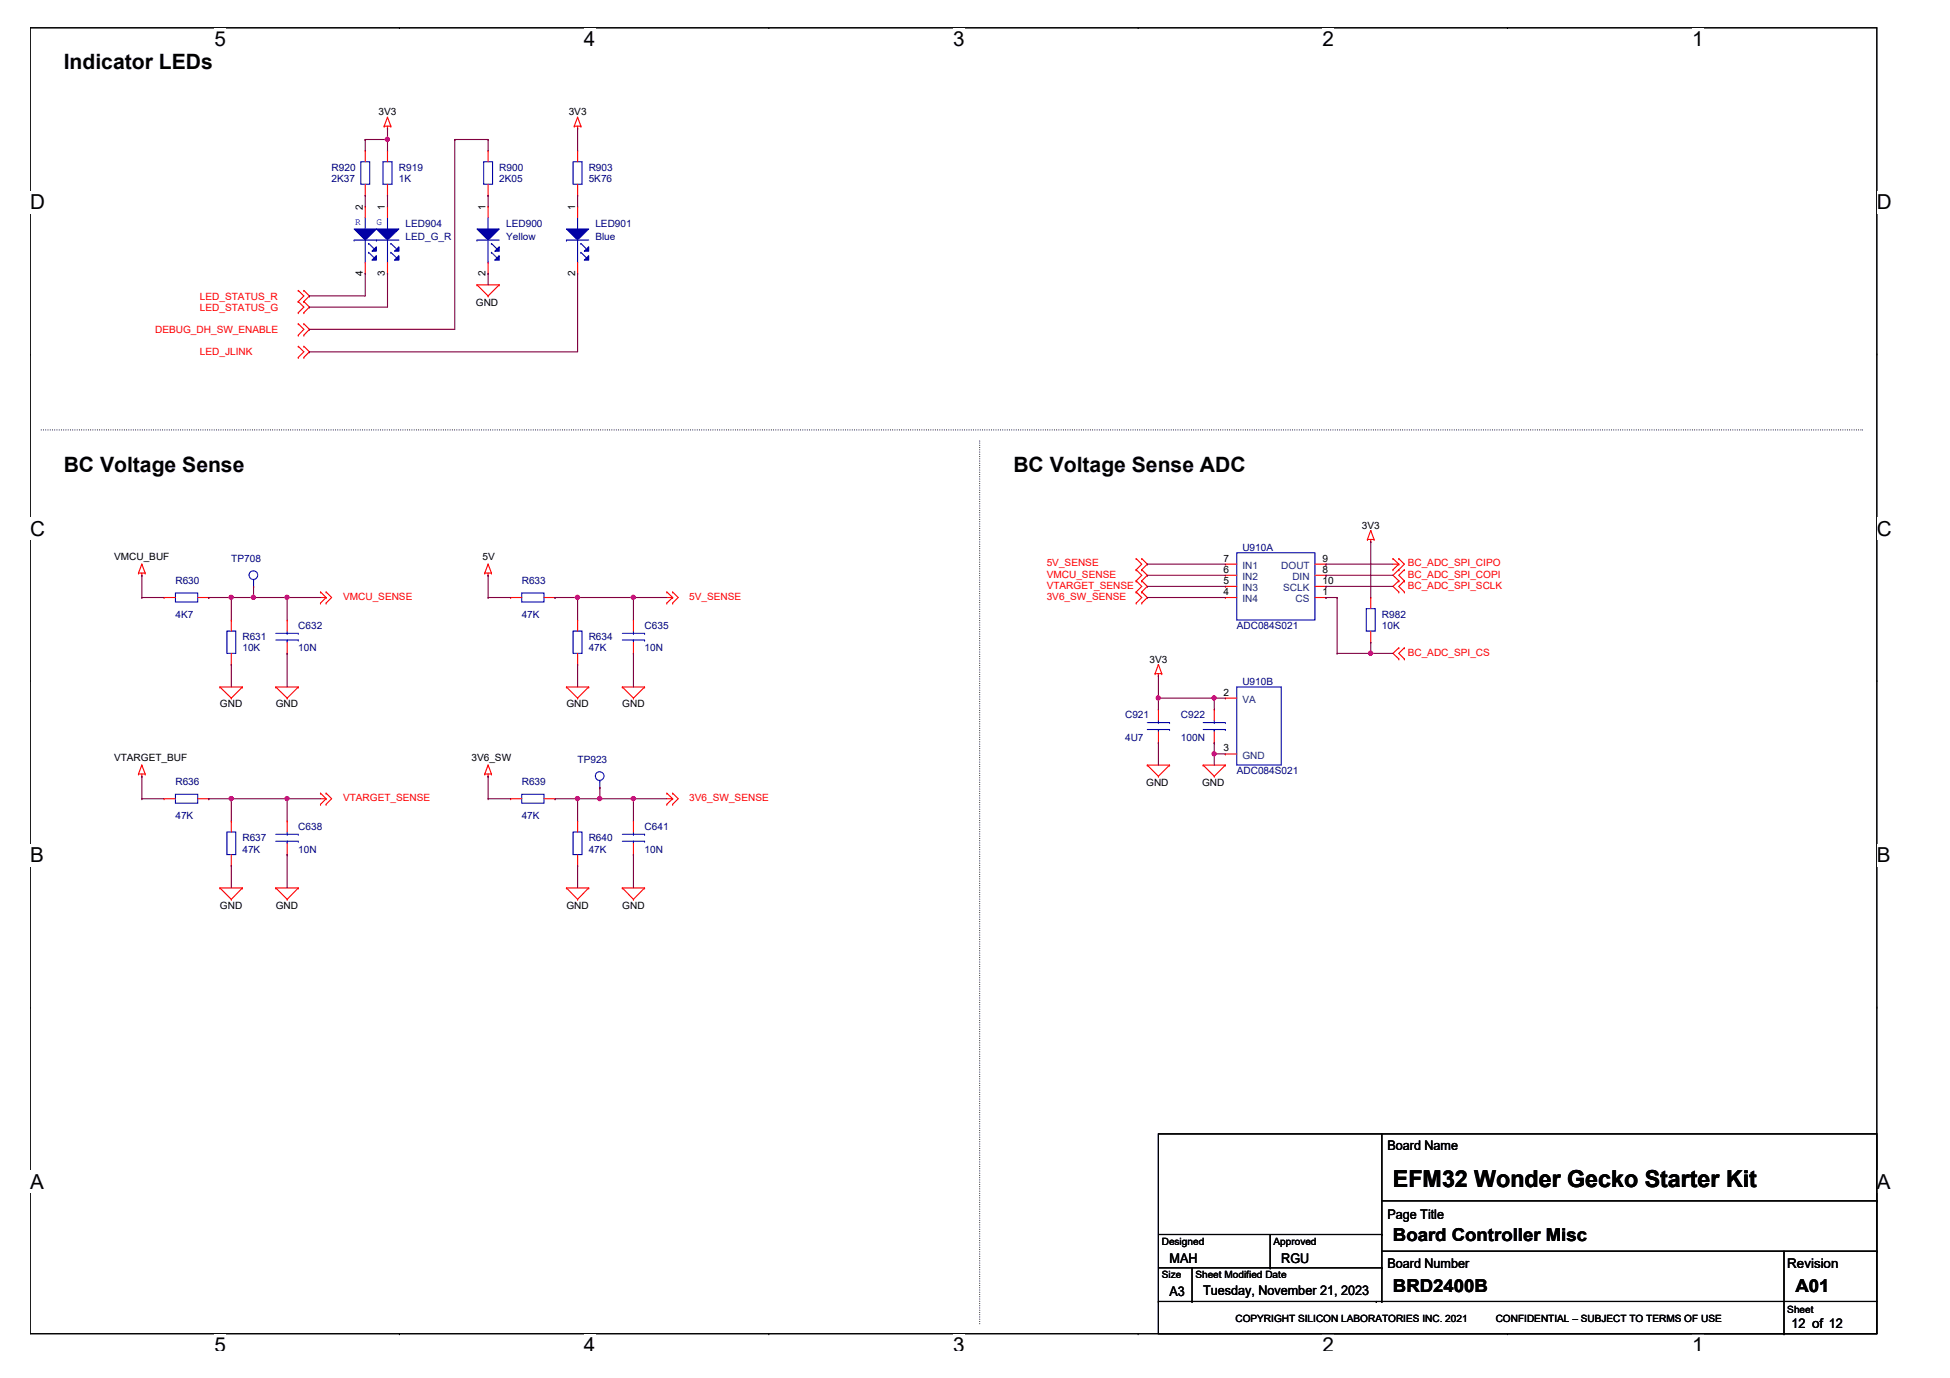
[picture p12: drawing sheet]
<svg xmlns="http://www.w3.org/2000/svg" width="297mm" height="210mm" viewBox="0 0 297 210" stroke-linecap="round" stroke-linejoin="round" font-family="sans-serif">
<path d="M4.6 4.2h281.3v199h-281.3z" fill="none" stroke="#000" stroke-width=".17"/>
<g fill="#fff">
<path d="M32.7 4.2h1.7v3.5h-1.7z"/>
<path d="M32.7 203.2h1.7v2.5h-1.7z"/>
</g>
<path d="M60.8 4.2h.1M60.8 203.2h.1" fill="none" stroke="#000" stroke-width=".17"/>
<g fill="#fff">
<path d="M89 4.2h1.7v3.5h-1.7z"/>
<path d="M89 203.2h1.7v2.5h-1.7z"/>
</g>
<path d="M117.1 4.2h.1M117.1 203.2h.1" fill="none" stroke="#000" stroke-width=".17"/>
<g fill="#fff">
<path d="M145.2 4.2h1.8v3.5h-1.8z"/>
<path d="M145.2 203.2h1.8v2.5h-1.8z"/>
</g>
<path d="M173.4 4.2h.1M173.4 203.2h.1" fill="none" stroke="#000" stroke-width=".17"/>
<g fill="#fff">
<path d="M201.5 4.2h1.7v3.5h-1.7z"/>
<path d="M201.5 203.2h1.7v2.5h-1.7z"/>
</g>
<path d="M229.6 4.2h.1M229.6 203.2h.1" fill="none" stroke="#000" stroke-width=".17"/>
<g fill="#fff">
<path d="M257.7 4.2h1.8v3.5h-1.8z"/>
<path d="M257.7 203.2h1.8v2.5h-1.8z"/>
<path d="M4.6 29.1h2.2v3.5h-2.2z"/>
<path d="M285.9 29.1h2.2v3.5h-2.2z"/>
<path d="M4.6 78.8h2.2v3.5h-2.2z"/>
<path d="M285.9 78.8h2.2v3.5h-2.2z"/>
</g>
<path d="M4.6 53.9h.1M285.9 53.9h.1" fill="none" stroke="#000" stroke-width=".17"/>
<g fill="#fff">
<path d="M4.6 128.5h2.1v3.5h-2.1z"/>
<path d="M285.9 128.5h2.1v3.5h-2.1z"/>
</g>
<path d="M4.6 103.7h.1M285.9 103.7h.1" fill="none" stroke="#000" stroke-width=".17"/>
<path d="M4.6 103.7h.1M285.9 103.7h.1" fill="none" stroke="#000" stroke-width=".15"/>
<g fill="#fff">
<path d="M4.6 178.3h2.1v3.4h-2.1z"/>
<path d="M285.9 178.3h2.1v3.4h-2.1z"/>
</g>
<g fill="none" stroke="#000" stroke-width=".17">
<path d="M4.6 153.4h.1M285.9 153.4h.1M176.5 172.7h109.4v30.5h-109.4zM210.5 172.7v25.5M176.5 198.2h.1M176.5 198.2h109.4M176.5 193.1h34M176.5 188h34M181.6 198.2h.1M181.6 193.1v5.1M193.5 193.1h.1M193.5 188v5.1"/>
<path d="M209.6 198.2h.1M210.5 198.2h.1M210.5 193.1h.1M210.5 188h.1M210.5 182.9h75.4M210.5 190.6h75.4M271.8 190.6v12.6M285.9 182.9h.1M285.9 190.6h.1M271.8 203.2h.1"/>
</g>
<path d="M6.3 65.5h277.4M149.2 67.2h.1M283.7 65.5h.1M149.2 201.6v-134.4" fill="none" stroke="#000" stroke-width=".17" stroke-dasharray="0 .3"/>
<g fill="none" stroke="#f00" stroke-width=".17">
<path d="M58.5 19.2h.1M58.5 19.2h1M59 19.6h.1M59 17.9h.1M59 19.2v.4M59 17.9l-.5 1.3M59 17.9l.5 1.3M59.5 19.2h.1M87.5 19.2h.1M87.5 19.2h1M88 19.6h.1M88 17.9h.1"/>
<path d="M88 19.2v.4M88 17.9l.5 1.3M88 17.9l-.5 1.3M88.5 19.2h.1M45.4 49.3h.1M45.4 51.1h.1M45.4 52.7h.1M45.4 54.4h.1M45.4 44.2h.1M45.4 45.9h.1M45.4 47.6h.1M45.4 49.3l.9 .9-.9 .9"/>
<path d="M45.4 52.7l.9 .9-.9 .8M45.4 44.2l.9 .9-.9 .8M45.4 45.9l.9 .9-.9 .8M46.3 49.3h.1M46.3 51.1h.1M46.3 52.7h.1M46.3 54.4h.1M46.3 44.2h.1M46.3 45.9h.1M46.3 47.6h.1M46.3 49.3l.8 .9-.8 .9M46.3 52.7l.8 .9-.8 .8"/>
<path d="M46.3 44.2l.8 .9-.8 .8M46.3 45.9l.8 .9-.8 .8M72.7 43.4h.1M72.7 43.4h3.3M72.7 43.4l1.7 1.7M74.4 45.1h.1M76 43.4h.1M76 43.4l-1.6 1.7M21.1 87.3h.1M21.1 87.3h1M21.6 87.6h.1M21.6 85.9h.1"/>
<path d="M21.6 87.3v.3M21.6 85.9l-.5 1.4M21.6 85.9l.5 1.4M22.1 87.3h.1M48.8 90.2h.1M48.8 91.9h.1M48.8 91h.9M48.8 90.2l.9 .8M49.7 90.2h.1M49.7 91.9h.1M49.7 91h.1M49.7 90.2l.8 .8-.8 .9"/>
<path d="M49.7 91l-.9 .9M73.8 87.3h.1M73.8 87.3h1.1M74.4 87.6h.1M74.4 85.9h.1M74.4 87.3v.3M74.4 85.9l-.6 1.4M74.4 85.9l.5 1.4M74.9 87.3h.1M101.6 90.2h.1M101.6 91.9h.1M101.6 90.2l.9 .8"/>
<path d="M101.6 91h.9M102.5 90.2h.1M102.5 91.9h.1M102.5 91h.1M102.5 90.2l.8 .8-.8 .9M102.5 91l-.9 .9M173.1 85.1h.1M173.1 86.8h.1M173.1 88.5h.1M173.1 90.2h.1M173.1 91.9h.1M173.1 85.1l.8 .8-.8 .9"/>
<path d="M173.1 86.8l.8 .8-.8 .9M173.1 88.5l.8 .8-.8 .9M173.1 90.2l.8 .8-.8 .9M173.9 85.1h.1M173.9 86.8h.1M173.9 88.5h.1M173.9 90.2h.1M173.9 91.9h.1M173.9 85.1l.9 .8-.9 .9M173.9 86.8l.9 .8-.9 .9M173.9 88.5l.9 .8-.9 .9M173.9 90.2l.9 .8-.9 .9"/>
<path d="M208.3 82.2h.1M208.3 82.2h1M208.8 82.5h.1M208.8 80.8h.1M208.8 82.2v.3M208.8 80.8l-.5 1.4M208.8 80.8l.5 1.4M209.3 82.2h.1M212.2 85.1h.1M212.2 86.8h.1M212.2 85.1l.9 .8M212.2 85.9h.9"/>
<path d="M213.1 85.1h.1M213.1 86.8h.1M213.1 85.9h.1M213.1 88.5h.1M213.1 90.2h.1M213.1 98.7h.1M213.1 85.1l.8 .8-.8 .9M213.1 85.9l-.9 .9M213.1 86.8l-.9 .8 .9 .9M213.1 88.5l-.9 .8 .9 .9M213.1 98.7l-.9 .8 .9 .9M213.9 86.8h.1"/>
<path d="M213.9 88.5h.1M213.9 90.2h.1M213.9 98.7h.1M213.9 86.8l-.8 .8 .8 .9M213.9 88.5l-.8 .8 .8 .9M213.9 98.7l-.8 .8 .8 .9M21.1 117.9h.1M21.1 117.9h1M21.6 118.2h.1M21.6 116.5h.1M21.6 117.9v.3M21.6 116.5l-.5 1.4"/>
<path d="M21.6 116.5l.5 1.4M22.1 117.9h.1M33.5 104.6h.1M33.5 104.6h3.4M33.5 104.6l1.7 1.7M35.2 106.3h.1M36.9 104.6h.1M36.9 104.6l-1.7 1.7M42 104.6h.1M42 104.6h3.4M42 104.6l1.7 1.7M43.7 106.3h.1"/>
<path d="M45.4 104.6h.1M45.4 104.6l-1.7 1.7M73.8 117.9h.1M73.8 117.9h1.1M74.4 118.2h.1M74.4 116.5h.1M74.4 117.9v.3M74.4 116.5l-.6 1.4M74.4 116.5l.5 1.4M74.9 117.9h.1M86.3 104.6h.1M86.3 104.6h3.4"/>
<path d="M86.3 104.6l1.7 1.7M88 106.3h.1M89.7 104.6h.1M89.7 104.6l-1.7 1.7M94.8 104.6h.1M94.8 104.6h3.4M94.8 104.6l1.7 1.7M96.5 106.3h.1M98.2 104.6h.1M98.2 104.6l-1.7 1.7M174.8 116.5h.1M174.8 116.5h3.4"/>
<path d="M174.8 116.5l1.7 1.7M176 102.6h.1M176 102.6h1M176.5 103h.1M176.5 101.2h.1M176.5 118.2h.1M176.5 102.6v.4M176.5 101.2l-.5 1.4M176.5 101.2l.5 1.4M177 102.6h.1M178.2 116.5h.1M178.2 116.5l-1.7 1.7"/>
<path d="M183.3 116.5h.1M183.3 116.5h3.4M183.3 116.5l1.7 1.7M185 118.2h.1M186.7 116.5h.1M186.7 116.5l-1.7 1.7M213.1 100.4h.1M213.9 100.4h.1M33.5 135.3h.1M33.5 135.3h3.4M33.5 135.3l1.7 1.7M35.2 137h.1"/>
<path d="M36.9 135.3h.1M36.9 135.3l-1.7 1.7M42 135.3h.1M42 135.3h3.4M42 135.3l1.7 1.7M43.7 137h.1M45.4 135.3h.1M45.4 135.3l-1.7 1.7M48.8 120.8h.1M48.8 122.5h.1M48.8 120.8l.9 .9M48.8 121.7h.9"/>
<path d="M49.7 120.8h.1M49.7 122.5h.1M49.7 121.7h.1M49.7 120.8l.8 .9-.8 .8M49.7 121.7l-.9 .8M86.3 135.3h.1M86.3 135.3h3.4M86.3 135.3l1.7 1.7M88 137h.1M89.7 135.3h.1M89.7 135.3l-1.7 1.7M94.8 135.3h.1"/>
<path d="M94.8 135.3h3.4M94.8 135.3l1.7 1.7M96.5 137h.1M98.2 135.3h.1M98.2 135.3l-1.7 1.7M101.6 120.8h.1M101.6 122.5h.1M101.6 121.7h.9M101.6 120.8l.9 .9M102.5 120.8h.1M102.5 122.5h.1M102.5 121.7h.1"/>
<path d="M102.5 120.8l.8 .9-.8 .8M102.5 121.7l-.9 .8"/>
</g>
<path d="M86.3 36.6h.1M86.3 36.6h3.4M88 34.9h.1M88 40h.1M88 33.1v1.8M88 36.6v3.4M88.5 37.1h.1M88.5 38.4h.1M88.5 37.1l.8 .8M88.5 38.4l.8 .9" fill="none" stroke="#00f" stroke-width=".17"/>
<path d="M86.3 34.9h3.4l-1.7 1.7z" fill="#00f"/>
<path d="M86.3 34.9h3.4l-1.7 1.7z" fill="none" stroke="#00f" stroke-width=".17"/>
<path d="M89.7 37.6v.7h-.7z" fill="#00f"/>
<path d="M89.7 37.6v.7h-.7z" fill="none" stroke="#00f" stroke-width=".17"/>
<path d="M89 39.6l.7-.7v.7z" fill="#00f"/>
<path d="M89 39.6l.7-.7v.7zM188.4 84.2h11.9v10.2h-11.9zM188.4 104.6h6.8v11.9h-6.8zM26.7 121h3.4v1.3h-3.4z" fill="none" stroke="#00f" stroke-width=".17"/>
<g fill="none" stroke="#f00" stroke-width=".17">
<path d="M88 31.5h.1M88 31.5v1.6M88 40v1.7M88 41.7h.1M186.7 91h.1M186.7 89.3h.1M186.7 87.6h.1M186.7 85.9h.1M186.7 91h1.7M186.7 89.3h1.7M186.7 87.6h1.7M186.7 85.9h1.7"/>
<path d="M200.3 91h1.7M200.3 89.3h1.7M200.3 87.6h1.7M200.3 85.9h1.7M202 91h.1M202 87.6h.1M202 85.9h.1M202 89.3h.1M186.7 106.3h.1M186.7 114.8h.1M186.7 106.3h1.7M186.7 114.8h1.7"/>
<path d="M25 121.7h.1M25 121.7h1.7M30.1 121.7h1.7M31.8 121.7h.1"/>
</g>
<path d="M57.3 34.9h3.5l-1.8 1.7z" fill="#00f"/>
<path d="M57.3 34.9h3.5l-1.8 1.7z" fill="none" stroke="#00f" stroke-width=".17"/>
<path d="M60.8 37.6v.7h-.7z" fill="#00f"/>
<path d="M60.8 37.6v.7h-.7z" fill="none" stroke="#00f" stroke-width=".17"/>
<path d="M60.1 39.6l.7-.7v.7z" fill="#00f"/>
<g fill="none" stroke="#00f" stroke-width=".17">
<path d="M55.6 40h.1M55.6 36.6v3.4M57.3 36.6h.1M57.3 36.6h3.5M59 34.9h.1M59 40h.1M59 33.1v1.8M59 36.6v3.4M59.5 37.1h.1M59.5 38.4h.1M59.5 37.1l.9 .8M59.5 38.4l.9 .9"/>
<path d="M60.1 39.6l.7-.7v.7z"/>
</g>
<path d="M53.9 34.9h3.4l-1.7 1.7z" fill="#00f"/>
<path d="M53.9 34.9h3.4l-1.7 1.7zM53.9 36.6h.1M53.9 36.6h3.4M55.6 34.9h.1M55.6 33.1v1.8M56.1 37.1h.1M56.1 38.4h.1M56.1 37.1l.9 .8M56.1 38.4l.9 .9" fill="none" stroke="#00f" stroke-width=".17"/>
<path d="M57.3 37.6v.7h-.6z" fill="#00f"/>
<path d="M57.3 37.6v.7h-.6z" fill="none" stroke="#00f" stroke-width=".17"/>
<path d="M56.7 39.6l.6-.7v.7z" fill="#00f"/>
<g fill="none" stroke="#00f" stroke-width=".17">
<path d="M56.7 39.6l.6-.7v.7zM72.7 36.6h.1M72.7 36.6h3.3M74.4 34.9h.1M74.4 40h.1M74.4 33.1v1.8M74.4 36.6v3.4M74.9 37.1h.1M74.9 38.4h.1M74.9 37.1l.8 .8M74.9 38.4l.8 .9M87.3 24.6h1.4v3.5h-1.4z"/>
<path d="M79.5 90.3h3.4v1.4h-3.4z"/>
</g>
<g fill="none" stroke="#f00" stroke-width=".17">
<path d="M55.6 31.5h.1M55.6 31.5v1.6M55.6 40v1.7M59 31.5h.1M59 31.5v1.6M59 40v1.7M88 22.9h.1M88 29.8h.1M88 22.9v1.7M88 28.1v1.7M55.6 41.7h.1M59 41.7h.1"/>
<path d="M77.8 91h.1M77.8 91h1.7M82.9 91h1.7M84.6 91h.1"/>
</g>
<path d="M72.7 34.9h3.3l-1.6 1.7z" fill="#00f"/>
<path d="M72.7 34.9h3.3l-1.6 1.7z" fill="none" stroke="#00f" stroke-width=".17"/>
<path d="M75.4 38.3l.6-.7v.7z" fill="#00f"/>
<path d="M75.4 38.3l.6-.7v.7z" fill="none" stroke="#00f" stroke-width=".17"/>
<path d="M75.4 39.6l.6-.7v.7z" fill="#00f"/>
<g fill="none" stroke="#00f" stroke-width=".17">
<path d="M55 24.6h1.3v3.5h-1.3zM58.3 24.6h1.4v3.5h-1.4zM73.7 24.6h1.3v3.5h-1.3zM75.4 39.6l.6-.7v.7zM26.7 90.3h3.4v1.4h-3.4zM34.6 96.1h1.3v3.4h-1.3zM38.6 88.3h.1M38.6 88.3v1M42 96.5h3.4M42 97.5h3.4M43.7 97.5h.1M43.7 96.5h.1"/>
<path d="M43.7 96.1v.4M43.7 97.5v.3M45.4 96.5h.1M45.4 97.5h.1M87.3 96.1h1.4v3.4h-1.4zM94.8 96.5h3.4M94.8 97.5h3.4M96.5 97.5h.1M96.5 96.5h.1M96.5 96.1v.4M96.5 97.5v.3M98.2 96.5h.1"/>
<path d="M98.2 97.5h.1M208.1 92.7h1.4v3.4h-1.4zM91.4 118.9h.1M91.4 118.9v1.1M174.8 110.1h3.4M174.8 111.1h3.4M176.5 111.1h.1M176.5 110.1h.1M176.5 109.7v.4M176.5 111.1v.4M178.2 110.1h.1M178.2 111.1h.1"/>
<path d="M183.3 110.1h3.4M183.3 111.1h3.4M185 111.1h.1M185 110.1h.1M185 109.7v.4M185 111.1v.4M186.7 110.1h.1M186.7 111.1h.1M34.6 126.7h1.3v3.5h-1.3zM42 127.1h3.4M42 128.1h3.4M43.7 128.1h.1"/>
<path d="M43.7 127.1h.1M43.7 126.7v.4M43.7 128.1v.4M45.4 127.1h.1M45.4 128.1h.1M79.5 121h3.4v1.3h-3.4zM87.3 126.7h1.4v3.5h-1.4zM94.8 127.1h3.4M94.8 128.1h3.4M96.5 128.1h.1M96.5 127.1h.1M96.5 126.7v.4"/>
<path d="M96.5 128.1v.4M98.2 127.1h.1M98.2 128.1h.1"/>
<circle cx="38.6" cy="87.6" r=".66"/>
<circle cx="91.3" cy="118.2" r=".66"/>
</g>
<g fill="none" stroke="#f00" stroke-width=".17">
<path d="M55.6 22.9h.1M55.6 29.8h.1M55.6 22.9v1.7M55.6 28.1v1.7M59 22.9h.1M59 29.8h.1M59 22.9v1.7M59 28.1v1.7M74.4 31.5h.1M74.4 22.9h.1M74.4 29.8h.1M74.4 22.9v1.7"/>
<path d="M74.4 28.1v1.7M74.4 31.5v1.6M74.4 40v1.7M74.4 41.7h.1M25 91h.1M25 91h1.7M30.1 91h1.7M31.8 91h.1M35.2 94.4h.1M35.2 94.4v1.7M35.2 99.5v1.7M38.6 89.3h.1"/>
<path d="M43.7 94.4h.1M43.7 99.5h.1M43.7 94.4v1.7M43.7 97.8v1.7M88 94.4h.1M88 94.4v1.7M88 99.5v1.7M96.5 94.4h.1M96.5 99.5h.1M96.5 94.4v1.7M96.5 97.8v1.7M208.8 91h.1"/>
<path d="M208.8 97.8h.1M208.8 91v1.7M208.8 96.1v1.7M35.2 101.2h.1M88 101.2h.1M91.4 120h.1M176.5 108h.1M176.5 113.2h.1M176.5 108v1.7M176.5 111.5v1.7M185 108h.1M185 113.2h.1"/>
<path d="M185 108v1.7M185 111.5v1.7M35.2 131.9h.1M35.2 125.1h.1M35.2 125.1v1.6M35.2 130.2v1.7M43.7 125.1h.1M43.7 130.2h.1M43.7 125.1v1.6M43.7 128.5v1.7M77.8 121.7h.1M77.8 121.7h1.7"/>
<path d="M82.9 121.7h1.7M84.6 121.7h.1M88 131.9h.1M88 125.1h.1M88 125.1v1.6M88 130.2v1.7M96.5 125.1h.1M96.5 130.2h.1M96.5 125.1v1.6M96.5 128.5v1.7"/>
</g>
<path d="M59 19.6h.1M59 19.6v1.7h-3.4M55.6 21.3h.1M69.3 21.3h.1M69.3 21.3h5.1M69.3 21.3v28.9h-22.2M47.1 50.2h.1M74.4 41.7h.1M74.4 41.7v1.7" fill="none" stroke="#800040" stroke-width=".17"/>
<circle cx="59" cy="21.2" r=".32" fill="#f0f"/>
<circle cx="59" cy="21.2" r=".32" fill="none" stroke="#f0f" stroke-width=".17"/>
<g fill="none" stroke="#800040" stroke-width=".17">
<path d="M88 19.6h.1M88 19.6v3.3M55.6 21.3h.1M55.6 29.8h.1M55.6 21.3v1.6M55.6 29.8v1.7M59 21.3h.1M59 29.8h.1M59 21.3v1.6M59 29.8v1.7M74.4 21.3h.1M74.4 29.8h.1"/>
<path d="M74.4 21.3v1.6M74.4 29.8v1.7M88 29.8h.1M88 29.8v1.7M47.1 45.1h.1M47.1 46.8h.1M47.1 53.6h.1M55.6 41.7h.1M55.6 41.7v3.4h-8.5M59 41.7h.1M59 41.7v5.1h-11.9M88 41.7h.1"/>
<path d="M88 41.7v11.9h-40.9M174.8 85.9h.1M174.8 87.6h.1M174.8 89.3h.1M174.8 91h.1M174.8 85.9h11.9M174.8 87.6h11.9M174.8 89.3h11.9M174.8 91h11.9M202 85.9h.1M202 87.6h.1M202 89.3h.1"/>
<path d="M202 91h.1M202 85.9h10.2M202 87.6h10.2M202 89.3h10.2M202 91h1.7M176.5 103h.1M176.5 103v3.3"/>
</g>
<circle cx="176.4" cy="106.3" r=".32" fill="#f0f"/>
<circle cx="176.4" cy="106.3" r=".32" fill="none" stroke="#f0f" stroke-width=".17"/>
<g fill="none" stroke="#800040" stroke-width=".17">
<path d="M21.6 118.2h.1M21.6 118.2v3.5M176.5 106.3h.1M176.5 113.2h.1M176.5 106.3v1.7M176.5 113.2v3.3M185 106.3h.1M185 113.2h.1M185 106.3v1.7M185 113.2v1.6M185 106.3h1.7M21.6 121.7h.1"/>
<path d="M21.6 121.7h3.4M35.2 121.7h.1M35.2 121.7h8.5M43.7 130.2h.1M43.7 130.2v5.1"/>
</g>
<circle cx="43.7" cy="121.6" r=".32" fill="#f0f"/>
<circle cx="43.7" cy="121.6" r=".32" fill="none" stroke="#f0f" stroke-width=".17"/>
<circle cx="35.2" cy="121.6" r=".32" fill="#f0f"/>
<circle cx="35.2" cy="121.6" r=".32" fill="none" stroke="#f0f" stroke-width=".17"/>
<g fill="none" stroke="#800040" stroke-width=".17">
<path d="M74.4 118.2h.1M74.4 118.2v3.5M31.8 121.7h.1M31.8 121.7h3.4M35.2 131.9h.1M35.2 121.7h.1M35.2 121.7v3.4M35.2 131.9v3.4M43.7 121.7h.1M43.7 121.7v3.4M43.7 121.7h5.1M74.4 121.7h.1"/>
<path d="M74.4 121.7h3.4M88 121.7h.1M88 121.7h3.4M96.5 130.2h.1M96.5 130.2v5.1"/>
</g>
<circle cx="88" cy="121.6" r=".32" fill="#f0f"/>
<circle cx="88" cy="121.6" r=".32" fill="none" stroke="#f0f" stroke-width=".17"/>
<path d="M91.4 120h.1M91.4 120v1.7M88 131.9h.1M88 131.9v3.4M91.4 121.7h.1M91.4 121.7h5.1M96.5 121.7h.1M96.5 121.7v3.4" fill="none" stroke="#800040" stroke-width=".17"/>
<circle cx="96.5" cy="121.6" r=".32" fill="#f0f"/>
<circle cx="96.5" cy="121.6" r=".32" fill="none" stroke="#f0f" stroke-width=".17"/>
<circle cx="91.3" cy="121.6" r=".32" fill="#f0f"/>
<circle cx="91.3" cy="121.6" r=".32" fill="none" stroke="#f0f" stroke-width=".17"/>
<g fill="none" stroke="#800040" stroke-width=".17">
<path d="M74.4 91h.1M74.4 87.6h.1M74.4 91h3.4M74.4 87.6v3.4M84.6 91h.1M84.6 91h17M88 91h.1M88 91v3.4M96.5 99.5h.1M96.5 91h.1M96.5 91v3.4M96.5 99.5v5.1"/>
<path d="M88 101.2h.1M88 101.2v3.4M84.6 121.7h.1M84.6 121.7h3.4M88 121.7h.1M88 121.7v3.4M96.5 121.7h.1M96.5 121.7h5.1"/>
</g>
<circle cx="96.5" cy="91" r=".32" fill="#f0f"/>
<circle cx="96.5" cy="91" r=".32" fill="none" stroke="#f0f" stroke-width=".17"/>
<circle cx="88" cy="91" r=".32" fill="#f0f"/>
<circle cx="88" cy="91" r=".32" fill="none" stroke="#f0f" stroke-width=".17"/>
<g fill="none" stroke="#800040" stroke-width=".17">
<path d="M21.6 91h.1M21.6 87.6h.1M21.6 91h3.4M21.6 87.6v3.4M35.2 91h.1M35.2 91h8.5M38.6 89.3h.1M38.6 91h.1M38.6 89.3v1.7M43.7 99.5h.1M43.7 91h.1M43.7 91v3.4"/>
<path d="M43.7 99.5v5.1M35.2 101.2h.1M35.2 101.2v3.4"/>
</g>
<circle cx="43.7" cy="91" r=".32" fill="#f0f"/>
<circle cx="43.7" cy="91" r=".32" fill="none" stroke="#f0f" stroke-width=".17"/>
<circle cx="38.6" cy="91" r=".32" fill="#f0f"/>
<circle cx="38.6" cy="91" r=".32" fill="none" stroke="#f0f" stroke-width=".17"/>
<path d="M31.8 91h.1M31.8 91h3.4M35.2 91h.1M35.2 91v3.4" fill="none" stroke="#800040" stroke-width=".17"/>
<circle cx="35.2" cy="91" r=".32" fill="#f0f"/>
<circle cx="35.2" cy="91" r=".32" fill="none" stroke="#f0f" stroke-width=".17"/>
<path d="M43.7 91h.1M43.7 91h5.1M176.5 106.3h.1M176.5 106.3h8.5" fill="none" stroke="#800040" stroke-width=".17"/>
<circle cx="184.9" cy="106.3" r=".32" fill="#f0f"/>
<circle cx="184.9" cy="106.3" r=".32" fill="none" stroke="#f0f" stroke-width=".17"/>
<path d="M203.7 91h.1M203.7 99.5h.1M203.7 91v8.5M203.7 99.5h8.5M208.8 97.8h.1M208.8 99.5h.1M208.8 97.8v1.7" fill="none" stroke="#800040" stroke-width=".17"/>
<circle cx="208.8" cy="99.5" r=".32" fill="#f0f"/>
<circle cx="208.8" cy="99.5" r=".32" fill="none" stroke="#f0f" stroke-width=".17"/>
<path d="M208.8 82.5h.1M208.8 82.5v8.5M185 114.8h.1M185 114.8h1.7M185 114.8v1.7" fill="none" stroke="#800040" stroke-width=".17"/>
<circle cx="184.9" cy="114.8" r=".32" fill="#f0f"/>
<circle cx="184.9" cy="114.8" r=".32" fill="none" stroke="#f0f" stroke-width=".17"/>
<circle cx="59" cy="21.2" r=".32" fill="#f0f"/>
<circle cx="59" cy="21.2" r=".32" fill="none" stroke="#f0f" stroke-width=".17"/>
<circle cx="176.4" cy="106.3" r=".32" fill="#f0f"/>
<circle cx="176.4" cy="106.3" r=".32" fill="none" stroke="#f0f" stroke-width=".17"/>
<circle cx="43.7" cy="121.6" r=".32" fill="#f0f"/>
<circle cx="43.7" cy="121.6" r=".32" fill="none" stroke="#f0f" stroke-width=".17"/>
<circle cx="35.2" cy="121.6" r=".32" fill="#f0f"/>
<circle cx="35.2" cy="121.6" r=".32" fill="none" stroke="#f0f" stroke-width=".17"/>
<circle cx="88" cy="121.6" r=".32" fill="#f0f"/>
<circle cx="88" cy="121.6" r=".32" fill="none" stroke="#f0f" stroke-width=".17"/>
<circle cx="96.5" cy="121.6" r=".32" fill="#f0f"/>
<circle cx="96.5" cy="121.6" r=".32" fill="none" stroke="#f0f" stroke-width=".17"/>
<circle cx="91.3" cy="121.6" r=".32" fill="#f0f"/>
<circle cx="91.3" cy="121.6" r=".32" fill="none" stroke="#f0f" stroke-width=".17"/>
<circle cx="96.5" cy="91" r=".32" fill="#f0f"/>
<circle cx="96.5" cy="91" r=".32" fill="none" stroke="#f0f" stroke-width=".17"/>
<circle cx="88" cy="91" r=".32" fill="#f0f"/>
<circle cx="88" cy="91" r=".32" fill="none" stroke="#f0f" stroke-width=".17"/>
<circle cx="43.7" cy="91" r=".32" fill="#f0f"/>
<circle cx="43.7" cy="91" r=".32" fill="none" stroke="#f0f" stroke-width=".17"/>
<circle cx="38.6" cy="91" r=".32" fill="#f0f"/>
<circle cx="38.6" cy="91" r=".32" fill="none" stroke="#f0f" stroke-width=".17"/>
<circle cx="35.2" cy="91" r=".32" fill="#f0f"/>
<circle cx="35.2" cy="91" r=".32" fill="none" stroke="#f0f" stroke-width=".17"/>
<circle cx="184.9" cy="106.3" r=".32" fill="#f0f"/>
<circle cx="184.9" cy="106.3" r=".32" fill="none" stroke="#f0f" stroke-width=".17"/>
<circle cx="208.8" cy="99.5" r=".32" fill="#f0f"/>
<circle cx="208.8" cy="99.5" r=".32" fill="none" stroke="#f0f" stroke-width=".17"/>
<circle cx="184.9" cy="114.8" r=".32" fill="#f0f"/>
<circle cx="184.9" cy="114.8" r=".32" fill="none" stroke="#f0f" stroke-width=".17"/>
<text font-size="3.6" x="212.2" y="180.8">EFM32 Wonder Gecko Starter Kit</text>
<g font-size="3.2">
<text x="9.7" y="10.6">Indicator LEDs</text>
<text x="9.7" y="71.9">BC Voltage Sense</text>
<text x="154.4" y="71.9">BC Voltage Sense ADC</text>
</g>
<g font-size="3.1">
<text x="32.7" y="7">5</text>
<text x="89" y="7">4</text>
<text x="145.2" y="7">3</text>
<text x="201.5" y="7">2</text>
<text x="257.7" y="7">1</text>
<text x="4.6" y="31.9">D</text>
<text x="285.9" y="31.9">D</text>
<text x="4.6" y="81.6">C</text>
<text x="285.9" y="81.6">C</text>
<text x="4.6" y="131.3">B</text>
<text x="285.9" y="131.3">B</text>
<text x="4.6" y="181.1">A</text>
<text x="285.9" y="181.1">A</text>
<text x="32.7" y="206">5</text>
<text x="89" y="206">4</text>
<text x="145.2" y="206">3</text>
<text x="201.5" y="206">2</text>
<text x="257.7" y="206">1</text>
</g>
<g font-size="2.7">
<text x="212.2" y="189">Board Controller Misc</text>
<text x="212.2" y="196.8">BRD2400B</text>
<text x="273.5" y="196.8">A01</text>
</g>
<g font-size="2">
<text x="211.3" y="175.1">Board Name</text>
<text x="211.3" y="185.7">Page Title</text>
<text x="178.2" y="197.4">A3</text>
<text x="178.2" y="192.3">MAH</text>
<text x="183.3" y="197.2">Tuesday, November 21, 2023</text>
<text x="195.2" y="192.3">RGU</text>
<text x="211.3" y="193.2">Board Number</text>
<text x="272.3" y="193.2">Revision</text>
<text x="272.9" y="202.4">12 of 12</text>
</g>
<g font-size="1.5">
<text x="57.7" y="17.5">3V3</text>
<text x="86.6" y="17.5">3V3</text>
<text x="55.3" y="32" transform="rotate(-90 55.3 32)">2</text>
<text x="58.6" y="32" transform="rotate(-90 58.6 32)">1</text>
<text x="74" y="32" transform="rotate(-90 74 32)">1</text>
<text x="87.6" y="32" transform="rotate(-90 87.6 32)">1</text>
<text x="55.3" y="42" transform="rotate(-90 55.3 42)">4</text>
<text x="58.6" y="42" transform="rotate(-90 58.6 42)">3</text>
<text x="74" y="42" transform="rotate(-90 74 42)">2</text>
<text x="87.6" y="42" transform="rotate(-90 87.6 42)">2</text>
<text x="72.5" y="46.7">GND</text>
<text x="207.4" y="80.5">3V3</text>
<text x="17.4" y="85.3">VMCU_BUF</text>
<text x="73.5" y="85.3">5V</text>
<text x="186.4" y="88.9">5</text>
<text x="186.4" y="87.2">6</text>
<text x="186.4" y="85.6">7</text>
<text x="201.5" y="87.2">8</text>
<text x="201.5" y="85.6">9</text>
<text x="201.5" y="88.9">10</text>
<text x="186.4" y="90.6">4</text>
<text x="201.5" y="90.6">1</text>
<text x="175.1" y="100.9">3V3</text>
<text x="33.5" y="107.7">GND</text>
<text x="42" y="107.7">GND</text>
<text x="86.3" y="107.7">GND</text>
<text x="94.8" y="107.7">GND</text>
<text x="186.4" y="106">2</text>
<text x="17.4" y="115.9">VTARGET_BUF</text>
<text x="71.8" y="115.9">3V6_SW</text>
<text x="174.6" y="119.8">GND</text>
<text x="183.1" y="119.8">GND</text>
<text x="186.4" y="114.5">3</text>
<text x="33.5" y="138.4">GND</text>
<text x="42" y="138.4">GND</text>
<text x="86.3" y="138.4">GND</text>
<text x="94.8" y="138.4">GND</text>
<text x="177" y="189.6">Designed</text>
<text x="194" y="189.6">Approved</text>
<text x="177" y="194.7">Size</text>
<text x="182.1" y="194.7">Sheet Modified Date</text>
<text x="188.2" y="201.3">COPYRIGHT SILICON LABORATORIES INC. 2021</text>
<text x="227.8" y="201.3">CONFIDENTIAL – SUBJECT TO TERMS OF USE</text>
<text x="272.3" y="200">Sheet</text>
</g>
<g font-size="1.5" fill="#000080">
<text x="50.5" y="26">R920</text>
<text x="50.5" y="27.8">2K37</text>
<text x="60.8" y="26">R919</text>
<text x="60.8" y="27.8">1K</text>
<text x="76" y="26">R900</text>
<text x="76" y="27.8">2K05</text>
<text x="89.7" y="26">R903</text>
<text x="89.7" y="27.8">5K76</text>
<text x="61.8" y="34.5">LED904</text>
<text x="77.1" y="34.5">LED900</text>
<text x="90.7" y="34.5">LED901</text>
<text x="61.8" y="36.6">LED_G_R</text>
<text x="77.1" y="36.6">Yellow</text>
<text x="90.7" y="36.6">Blue</text>
<text x="189.2" y="83.9">U910A</text>
<text x="26.7" y="89">R630</text>
<text x="35.2" y="85.6">TP708</text>
<text x="79.5" y="89">R633</text>
<text x="26.7" y="94.1">4K7</text>
<text x="45.4" y="95.8">C632</text>
<text x="79.5" y="94.1">47K</text>
<text x="98.2" y="95.8">C635</text>
<text x="188.4" y="95.8">ADC084S021</text>
<text x="210.5" y="94.1">R982</text>
<text x="210.5" y="95.8">10K</text>
<text x="36.9" y="97.5">R631</text>
<text x="36.9" y="99.2">10K</text>
<text x="45.4" y="99.2">10N</text>
<text x="89.7" y="97.5">R634</text>
<text x="89.7" y="99.2">47K</text>
<text x="98.2" y="99.2">10N</text>
<text x="189.2" y="104.4">U910B</text>
<text x="171.4" y="109.4">C921</text>
<text x="171.4" y="112.9">4U7</text>
<text x="179.9" y="109.4">C922</text>
<text x="179.9" y="112.9">100N</text>
<text x="26.7" y="119.6">R636</text>
<text x="79.5" y="119.6">R639</text>
<text x="88" y="116.2">TP923</text>
<text x="188.4" y="117.9">ADC084S021</text>
<text x="26.7" y="124.8">47K</text>
<text x="79.5" y="124.8">47K</text>
<text x="36.9" y="128.1">R637</text>
<text x="36.9" y="129.9">47K</text>
<text x="45.4" y="126.4">C638</text>
<text x="45.4" y="129.9">10N</text>
<text x="89.7" y="128.1">R640</text>
<text x="89.7" y="129.9">47K</text>
<text x="98.2" y="126.4">C641</text>
<text x="98.2" y="129.9">10N</text>
</g>
<g font-size="1.5" fill="#00f">
<text x="54.1" y="34.2">R</text>
<text x="57.3" y="34.2">G</text>
</g>
<g font-size="1.5" fill="#f00">
<text x="30.5" y="45.6">LED_STATUS_R</text>
<text x="30.5" y="47.3">LED_STATUS_G</text>
<text x="23.6" y="50.7">DEBUG_DH_SW_ENABLE</text>
<text x="30.5" y="54.1">LED_JLINK</text>
<text x="159.4" y="86.3">5V_SENSE</text>
<text x="159.4" y="88">VMCU_SENSE</text>
<text x="159.4" y="89.7">VTARGET_SENSE</text>
<text x="214.4" y="86.3">BC_ADC_SPI_CIPO</text>
<text x="214.4" y="88">BC_ADC_SPI_COPI</text>
<text x="214.4" y="89.7">BC_ADC_SPI_SCLK</text>
<text x="52.3" y="91.4">VMCU_SENSE</text>
<text x="105" y="91.4">5V_SENSE</text>
<text x="159.4" y="91.4">3V6_SW_SENSE</text>
<text x="214.4" y="99.9">BC_ADC_SPI_CS</text>
<text x="52.3" y="122">VTARGET_SENSE</text>
<text x="105" y="122">3V6_SW_SENSE</text>
</g>
<g font-size="1.5" fill="#004080">
<text x="189.2" y="88.3">IN2</text>
<text x="189.2" y="86.7">IN1</text>
<text x="195.2" y="86.7">DOUT</text>
<text x="196.9" y="88.3">DIN</text>
<text x="189.2" y="91.7">IN4</text>
<text x="189.2" y="90">IN3</text>
<text x="195.5" y="90">SCLK</text>
<text x="197.3" y="91.7">CS</text>
<text x="189.2" y="107.1">VA</text>
<text x="189.2" y="115.6">GND</text>
</g>
</svg>
